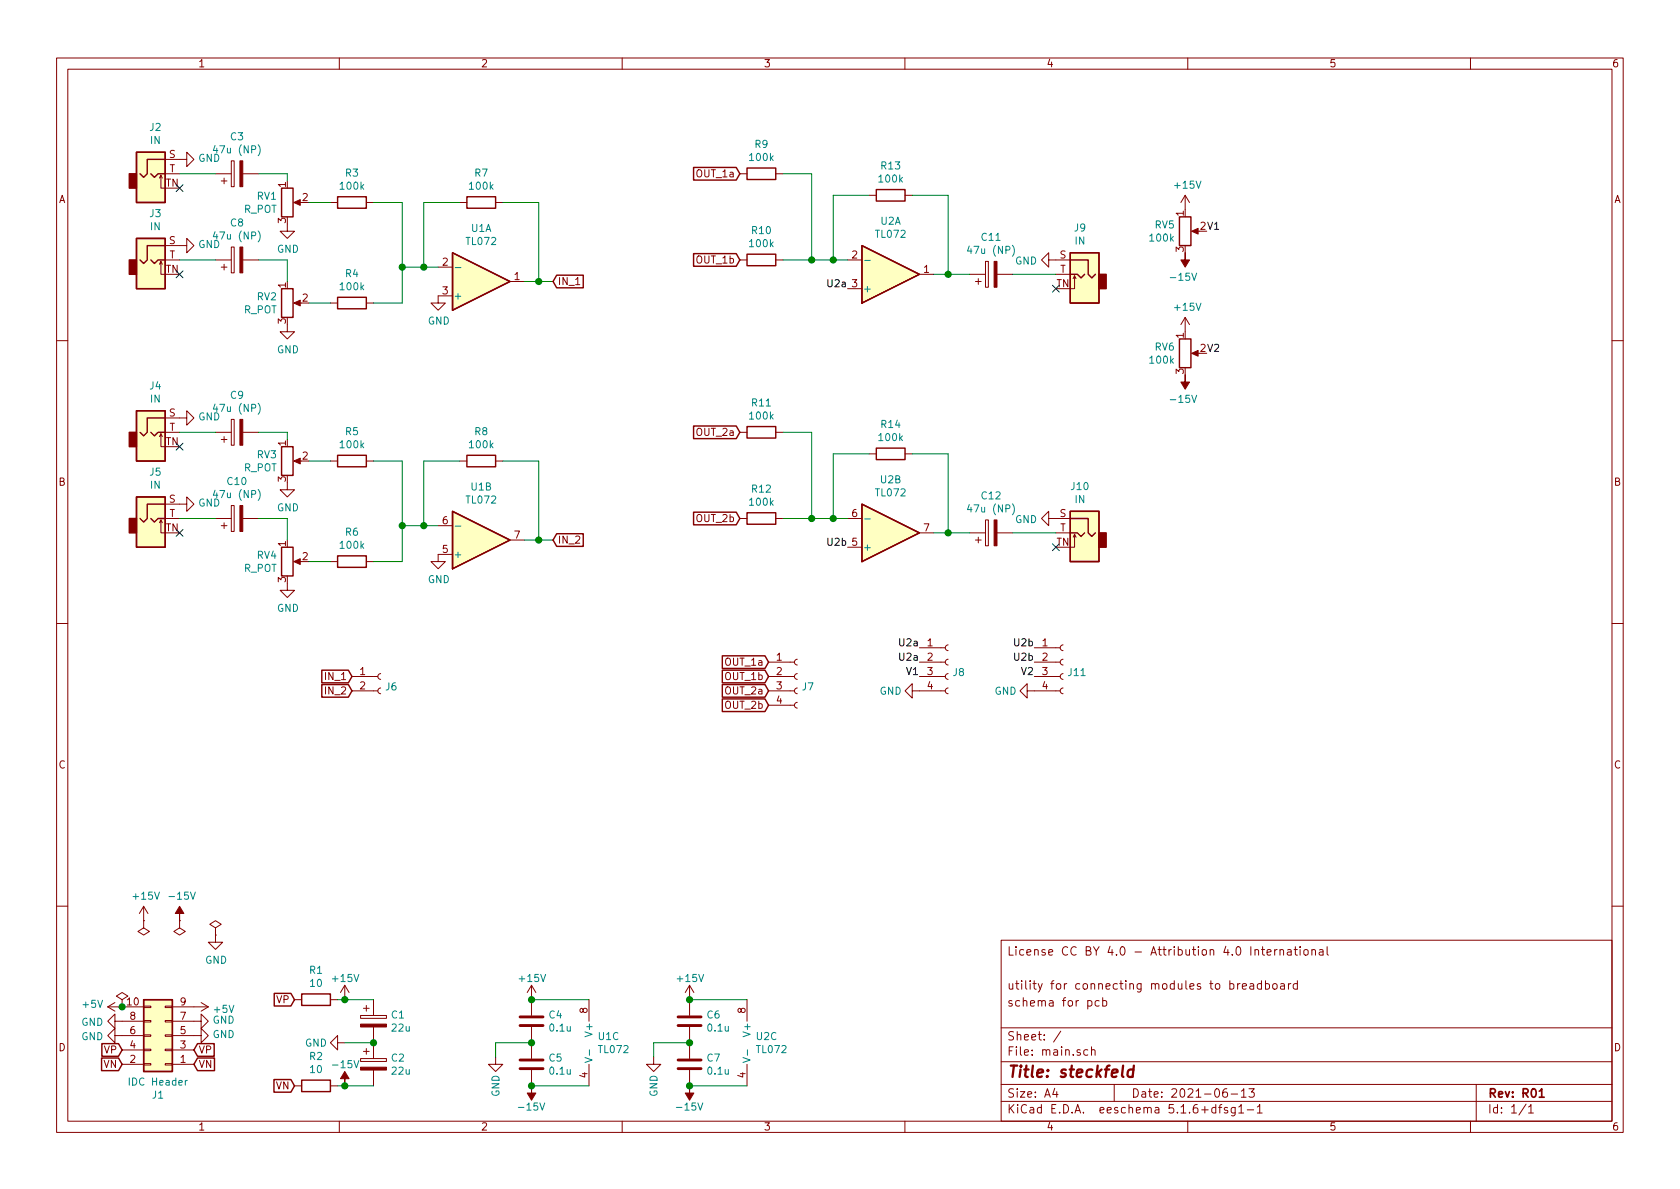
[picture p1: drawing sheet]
<svg xmlns="http://www.w3.org/2000/svg" width="297mm" height="210mm" viewBox="0 0 297 210" stroke-linecap="round" stroke-linejoin="round" font-family="sans-serif">
<g fill="none" stroke="#840000" stroke-width=".18">
<path d="M10 10.3h277v189.9h-277zM12 12.2h273v186.1h-273zM60 10.3v1.9M110 10.3v1.9M160 10.3v1.9M210 10.3v1.9M260 10.3v1.9M28.2 31.5l.2-.5v2.3h.8M28.4 31l.3 .5M29.2 28.2h3.8v-1.3l1.3 1.3-1.3 1.3v-1.3M29.2 30.7h2.5M38.1 30.7h2.8"/>
<path d="M39.1 32h1M39.6 31.5v1M40.9 28.4h.5v4.6h-.5zM42.9 30.7h2.8M50.8 39.6v1.3h1.3l-1.3 1.3-1.3-1.3h1.3M52.3 35.8h1M58.4 35.8h1.3M64.8 35.8h1.2M81.3 35.8h1.2M87.6 35.8h1.3M130.8 30.7h1.3M137.2 30.7h1.2"/>
<path d="M153.7 34.5h1.2M160 34.5h1.3M209.5 34.5v2.6M209.5 34.5l-.7 1.3M209.5 34.5l.8 1.3M28.2 46.7l.2-.5v2.3h.8M28.4 46.2l.3 .5M29.2 43.4h3.8v-1.2l1.3 1.2-1.3 1.3v-1.3M29.2 46h2.5M38.1 46h2.8M39.1 47.2h1M39.6 46.7v1"/>
<path d="M40.9 43.7h.5v4.6h-.5zM42.9 46h2.8M50.8 57.4v1.3h1.3l-1.3 1.2-1.3-1.2h1.3M52.3 53.6h1M58.4 53.6h1.3M64.8 53.6h1.2M77.5 47.2h2.5M80 52.3h-2.5v1.3h1.2l-1.2 1.3-1.3-1.3h1.3M90.2 49.8h2.5M130.8 46h1.3M137.2 46h1.2M149.9 46h2.5"/>
<path d="M149.9 51h2.5M162.6 48.5h2.5M171.4 48.5h2.8M172.5 49.8h1M173 49.3v1M174.2 46.2h.6v4.6h-.6zM176.3 48.5h2.8M185.4 46v-1.3l-1.3 1.3 1.3 1.2v-1.2h3.8M186.7 48.5h2.5M190 48.8l-.3 .5M190.2 49.3l-.2-.5v2.2h-.8M209.5 56.1l-.7 1.3"/>
<path d="M209.5 56.1v2.6M209.5 56.1l.8 1.3M211.1 40.9h1M10 60.2h2M28.2 77.2l.2-.5v2.3h.8M28.4 76.7l.3 .5M29.2 73.9h3.8v-1.3l1.3 1.3-1.3 1.3v-1.3M29.2 76.4h2.5M38.1 76.4h2.8M39.1 77.7h1M39.6 77.2v1M40.9 74.2h.5v4.5h-.5z"/>
<path d="M42.9 76.4h2.8M130.8 76.4h1.3M137.2 76.4h1.2M211.1 62.5h1M285 60.2h2M28.2 92.5l.2-.6v2.3h.8M28.4 91.9l.3 .6M29.2 89.1h3.8v-1.2l1.3 1.2-1.3 1.3v-1.3M29.2 91.7h2.5M38.1 91.7h2.8M39.1 93h1M39.6 92.5v1"/>
<path d="M40.9 89.4h.5v4.6h-.5zM42.9 91.7h2.8M50.8 85.3v1.3h1.3l-1.3 1.3-1.3-1.3h1.3M52.3 81.5h1M52.3 99.3h1M58.4 81.5h1.3M58.4 99.3h1.3M64.8 81.5h1.2M64.8 99.3h1.2M77.5 93h2.5M80 98h-2.5v1.3h1.2l-1.2 1.3-1.3-1.3h1.3M81.3 81.5h1.2"/>
<path d="M87.6 81.5h1.3M90.2 95.5h2.5M130.8 91.7h1.3M137.2 91.7h1.2M149.9 91.7h2.5M149.9 96.8h2.5M153.7 80.3h1.2M160 80.3h1.3M162.6 94.2h2.5M171.4 94.2h2.8M172.5 95.5h1M173 95v1"/>
<path d="M174.2 91.9h.6v4.6h-.6zM176.3 94.2h2.8M185.4 91.7v-1.3l-1.3 1.3 1.3 1.3v-1.3h3.8M186.7 94.2h2.5M190 94.5l-.3 .5M190.2 95l-.2-.5v2.3h-.8M10 110.3h2M50.8 103.1v1.3h1.3l-1.3 1.3-1.3-1.3h1.3M62.2 119.6h4.6M67.3 119.1l-.3 .1-.2 .4 .1 .3 .4 .2M135.9 119.6h4.6M135.9 117.1h4.6"/>
<path d="M141 119.1l-.3 .1-.2 .4 .1 .3 .4 .2M141 116.6l-.3 .1-.2 .3 .1 .4 .4 .2M162.6 119.6h4.5M162.6 117.1h4.5M162.6 114.5h4.5M167.6 119.1l-.3 .1-.2 .4 .1 .3 .4 .2M167.6 116.6l-.3 .1-.2 .3 .1 .4 .4 .2M167.6 114l-.3 .1-.2 .4 .1 .4 .4 .2M182.9 119.6h4.6M182.9 117.1h4.6M182.9 114.5h4.6M188 119.1l-.3 .1-.2 .4 .1 .3 .4 .2"/>
<path d="M188 116.6l-.3 .1-.2 .3 .1 .4 .4 .2M188 114l-.3 .1-.2 .4 .1 .4 .4 .2M285 110.3h2M62.2 122.2h4.6M67.3 121.7l-.3 .1-.2 .3 .1 .4 .4 .2M135.9 122.2h4.6M135.9 124.7h4.6M141 124.2l-.3 .1-.2 .3 .1 .4 .4 .2M141 121.7l-.3 .1-.2 .3 .1 .4 .4 .2M161.3 122.2v-1.3l-1.3 1.3 1.3 1.2v-1.2h5.8M167.6 121.7l-.3 .1-.2 .3 .1 .4 .4 .2M181.6 122.2v-1.3l-1.3 1.3 1.3 1.2v-1.2h5.9"/>
<path d="M188 121.7l-.3 .1-.2 .3 .1 .4 .4 .2M10 160.2h2M19 178h6.4M19 178l1.3 .8M20.3 177.3l-1.3 .7M21.6 176.8l1-.7-1-.6-1 .6 1 .7v1.2M21.6 178h.1M25.4 177.9h1.3v.3h-1.3zM25.4 162.8v1.3l1 .6-1 .6-1-.6 1-.6M25.4 162.8h.1M25.4 160.3l-.8 1.2M25.4 160.3v2.5"/>
<path d="M25.4 160.3l.8 1.2M29.2 177.9h1.3v.3h-1.3zM30.5 178h6.3M31.7 162.8v1.3l1.1 .6-1.1 .6-1-.6 1-.6M31.7 162.8h.1M35.6 177.3l1.2 .7M36.8 178l-1.2 .8M38.1 165.3v1.3h1.3l-1.3 1.3-1.3-1.3h1.3M38.1 164.1l1-.7-1-.6-1 .6 1 .7v1.2M38.1 165.3h.1M52.1 176.8h1.2M58.4 176.8h1.3"/>
<path d="M61 174.2l-.8 1.3M61 174.2v2.6M61 174.2l.7 1.3M63.8 179.6h4.5v.5h-4.5zM64.3 178.3h1M64.8 177.8v1M66 176.8v2.8M94 174.2l-.8 1.3M94 174.2v5.4M94 174.2l.7 1.3M104.1 176.8v3.8M121.9 174.2l-.7 1.3"/>
<path d="M121.9 174.2v5.4M121.9 174.2l.8 1.3M132.1 176.8v3.8M177 166.3h108v32h-108zM192.3 177l.5-.1 .3 .3-.1 .6-.2 .1-.5-.1M194.3 177l-.4-.1-.3 .3 .1 .6 .2 .1 .4-.1M195 177l.4-.1 .3 .3-.1 .6-.2 .1-.4-.1M195 176.4v1.5M219.3 173.9l-.4 .1-.1 .2M219.7 174.4l.7-.1-.1-.3-.4-.1-.2 .2v.7h.6M221 174h.6l.1 .9M221.7 174.3l-.5 .1a.29 .29 0 0 0-.3 .2 .29 .29 0 0 0 .3 .3l.5-.1"/>
<path d="M223 174l-.4-.1-.3 .3 .1 .6 .2 .1 .4-.1M223 173.4v1.5M223 167.9h.6M223.2 167.4v1.3l.4 .2M223.7 174l.5-.1 .3 .3-.1 .6-.2 .1-.5-.1M223.7 173.4v1.5M224 168.4l.7-.1v-.3l-.5-.1-.2 .2 .1 .7h.6M225.1 174.1l.2-.2 .4 .2v.7l-.2 .1-.4-.1zM225.4 167.9v1M225.8 167.9l-.4 .3M226.3 168l.2-.1 .4 .1v.9M226.3 167.9v1"/>
<path d="M226.4 174h.6l.1 .9M227.1 174.3l-.5 .1-.2 .2v.2l.2 .1 .5-.1M227.7 168h.5l.1 .9M227.8 173.9v1M228.2 173.9l-.3 .1-.1 .2M228.3 168.3h-.5l-.2 .2 .2 .4 .5-.1M228.8 167.9h.6M229 167.4v1.3l.4 .2M229.4 174l-.4-.1-.3 .3v.6l.3 .1 .4-.1M229.4 173.4v1.5M229.9 167.4v.2M229.9 167.9v1"/>
<path d="M230.6 168l.2-.1 .4 .1v.8l-.2 .1-.4-.1zM232 168l.2-.1 .3 .1 .1 .9M232 167.9v1M233.3 168h.6v.9M233.9 168.3h-.4l-.3 .2 .3 .4 .4-.1M234.6 167.4v1.3l.3 .2M285 160.2h2M20.3 183.1v-1.2l-1.3 1.2 1.3 1.3v-1.3h5.1M20.3 180.6v-1.3l-1.3 1.3 1.3 1.3v-1.3h5.1M21.6 188.2h3.8M21.6 185.7h3.8M25.4 180.5h1.3v.2h-1.3z"/>
<path d="M25.4 185.5h1.3v.3h-1.3zM25.4 188.1h1.3v.2h-1.3zM25.4 183h1.3v.3h-1.3zM29.2 180.5h1.3v.2h-1.3zM29.2 185.5h1.3v.3h-1.3zM29.2 188.1h1.3v.2h-1.3zM29.2 183h1.3v.3h-1.3zM30.5 180.6h5.1v-1.3l1.2 1.3-1.2 1.3v-1.3M30.5 183.1h5.1v-1.2l1.2 1.2-1.2 1.3v-1.3M30.5 188.2h3.8M30.5 185.7h3.8M52.1 192h1.2"/>
<path d="M58.4 192h1.3M59.7 184.4v-1.3l-1.3 1.3 1.3 1.3v-1.3h1.3M60 198.3v1.9M63.8 187.2h4.5v.5h-4.5zM64.3 185.9h1M64.8 185.4v1M66 181.6v5.6M66 189.2v2.8M87.6 186.9v1.3h1.3l-1.3 1.3-1.2-1.3h1.2M94 181.6v5.6M94 189.2v2.8M104.1 188.2v3.8"/>
<path d="M110 198.3v1.9M115.6 186.9v1.3h1.2l-1.2 1.3-1.3-1.3h1.3M121.9 181.6v5.6M121.9 189.2v2.8M132.1 188.2v3.8M160 198.3v1.9M177 194.8h108M177 191.8h108M177 187.8h108M177 181.8h108M186.5 192.5l-.4 1h1M186.8 193v1"/>
<path d="M187.6 182.3l-1.3 2M192.3 185.7l-.4-.1-.3 .3 .1 .6 .2 .1 .4-.1M193 185.7l.2-.1 .3 .1 .1 .9M193 185.1v1.5M197 191.8v3M210 198.3v1.9M215 195.9l-.5-.1-.3 .3 .1 .6 .2 .1 .5-.1M215 195.3v1.5M215.5 195.8h.5M216 195.3l-.3 .2v1.3M216.9 192.5a.62 .62 0 0 0-.7 .7l.1 .7 .2 .1 .5-.1v-.5l-.1-.2-.4-.1-.3 .3M217 195.9l-.3-.1-.2 .2v.3l.5 .1v.3h-.5"/>
<path d="M217.7 193.5h1.1M218.4 195.8v1.2l-.3 .3h-.3M218.4 195.9l-.4-.1-.3 .3 .1 .6h.6M219 195.8l.5-.5v1.5M219 196.8h.9M219.5 193l.4-.5v1.5M219.5 194h.8M220.5 196.3h1.2M220.8 192.5h1l-.5 .6 .4 .1v.7l-.2 .1-.7-.1M222.3 195.8l.4-.5v1.5M222.3 196.8h.9M260 198.3v1.9"/>
<path d="M261 191.8v6.5M269.8 195.2l-1.2 2M270.3 195.8l.4-.5v1.5M270.3 196.8h.8"/>
</g>
<path d="M272.2 193l.4-.5v1.5M272.2 194h.8" fill="none" stroke="#840000" stroke-width=".3"/>
<path d="M200.4 189.2a.68 .68 0 0 0-1 .3l-.1 .6 .2 .2 .2 .1 .6-.1M200.5 188.4l-.2 2" fill="none" stroke="#840000" stroke-width=".41"/>
<g fill="#ffffc2" stroke="#ffffc2" stroke-width=".18">
<path d="M24.1 87.9h5.1v8.9h-5.1z"/>
<path d="M24.1 72.6h5.1v8.9h-5.1z"/>
<path d="M189.2 44.7h5.1v8.9h-5.1z"/>
<path d="M152.4 43.4l10.2 5.1-10.2 5.1z"/>
<path d="M80 44.7l10.2 5.1-10.2 5.1z"/>
<path d="M24.1 42.2h5.1v8.8h-5.1z"/>
<path d="M80 90.4l10.2 5.1-10.2 5.1z"/>
<path d="M152.4 89.1l10.2 5.1-10.2 5.1z"/>
<path d="M189.2 90.4h5.1v8.9h-5.1z"/>
<path d="M24.1 26.9h5.1v8.9h-5.1z"/>
<path d="M25.4 176.8h5.1v12.7h-5.1z"/>
</g>
<g fill="none" stroke="#840000" stroke-width=".25">
<path d="M24.1 26.9h5.1v8.9h-5.1zM26.7 30.7l.6 .7 .6-.7h1.3M29.2 28.2h-3.2v2.5l-.6 .7-.6-.7M49.8 33.3h2v5h-2zM59.7 34.8h5.1v2h-5.1zM82.5 34.8h5.1v2h-5.1zM122.6 29.6h7.6l.6 1.1-.6 1.1h-7.6zM132.1 29.7h5.1v2h-5.1zM154.9 33.5h5.1v2.1h-5.1zM208.5 38.3h2.1v5.1h-2.1zM24.1 42.2h5.1v8.8h-5.1zM26.7 46l.6 .6 .6-.6h1.3"/>
<path d="M29.2 43.4h-3.2v2.6l-.6 .6-.6-.6M49.8 51h2v5.1h-2zM59.7 52.6h5.1v2h-5.1zM80 44.7l10.2 5.1-10.2 5.1zM98.4 48.7h4.7v2.2h-4.7l-.6-1.1zM122.6 44.9h7.6l.6 1.1-.6 1.1h-7.6zM132.1 45h5.1v2h-5.1zM152.4 43.4l10.2 5.1-10.2 5.1zM189.2 44.7h5.1v8.9h-5.1zM189.2 48.5h1.3l.6 .6 .7-.6M189.2 46h3.2v2.5l.6 .6 .7-.6M208.5 59.9h2.1v5.1h-2.1z"/>
<path d="M24.1 72.6h5.1v8.9h-5.1zM26.7 76.4l.6 .7 .6-.7h1.3M29.2 73.9h-3.2v2.5l-.6 .7-.6-.7M49.8 79h2v5.1h-2zM122.6 75.3h7.6l.6 1.1-.6 1.2h-7.6zM132.1 75.4h5.1v2.1h-5.1zM154.9 79.2h5.1v2.1h-5.1zM24.1 87.9h5.1v8.9h-5.1zM26.7 91.7l.6 .6 .6-.6h1.3M29.2 89.1h-3.2v2.6l-.6 .6-.6-.6M49.8 96.8h2v5h-2zM59.7 98.3h5.1v2h-5.1z"/>
<path d="M59.7 80.5h5.1v2h-5.1zM80 90.4l10.2 5.1-10.2 5.1zM82.5 80.5h5.1v2h-5.1zM98.4 94.4h4.7v2.2h-4.7l-.6-1.1zM122.6 90.6h7.6l.6 1.1-.6 1.1h-7.6zM132.1 90.7h5.1v2h-5.1zM152.4 89.1l10.2 5.1-10.2 5.1zM189.2 90.4h5.1v8.9h-5.1zM189.2 94.2h1.3l.6 .7 .7-.7M189.2 91.7h3.2v2.5l.6 .7 .7-.7M56.9 118.5h4.7l.6 1.1-.6 1.1h-4.7zM127.7 118.5h7.6l.6 1.1-.6 1.1h-7.6z"/>
<path d="M127.7 116h7.6l.6 1.1-.6 1.1h-7.6zM56.9 121.1h4.7l.6 1.1-.6 1.1h-4.7zM127.7 123.6h7.6l.6 1.1-.6 1.1h-7.6zM127.7 121.1h7.6l.6 1.1-.6 1.1h-7.6zM25.4 176.8h5.1v12.7h-5.1zM48.5 175.7h2.9l.7 1.1-.7 1.1h-2.9zM53.3 175.8h5.1v2h-5.1zM18 187.1h3l.6 1.1-.6 1.1h-3zM18 184.6h3l.6 1.1-.6 1.1h-3zM34.9 187.1h3v2.2h-3l-.6-1.1zM34.9 184.6h3v2.2h-3l-.6-1.1zM48.4 190.9h3l.7 1.1-.7 1.1h-3z"/>
<path d="M53.3 191h5.1v2h-5.1z"/>
</g>
<g fill="#840000" stroke="#840000" stroke-width=".25">
<path d="M22.9 91.7h1.2v2.5h-1.2z"/>
<path d="M22.9 76.4h1.2v2.6h-1.2z"/>
<path d="M194.3 48.5h1.3v2.5h-1.3z"/>
<path d="M22.9 46h1.2v2.5h-1.2z"/>
<path d="M194.3 94.2h1.3v2.6h-1.3z"/>
<path d="M22.9 30.7h1.2v2.6h-1.2z"/>
</g>
<g fill="#840000" stroke="#840000" stroke-width=".18">
<path d="M63.8 181.1h4.5v.5h-4.5z"/>
<path d="M31.7 160.3l.8 1.2h-.8v1.3v-1.3h-.7z"/>
<path d="M51.9 81.5l1.2-.5v1z"/>
<path d="M51.9 53.6l1.2-.5v1z"/>
<path d="M51.9 35.8l1.2-.5v1z"/>
<path d="M209.5 66.3v1.3h.8l-.8 1.2-.7-1.2h.7z"/>
<path d="M210.7 62.5l1.1-.5v1z"/>
<path d="M209.5 44.7v1.3h.8l-.8 1.2-.7-1.2h.7z"/>
<path d="M210.7 40.9l1.1-.5v1z"/>
<path d="M63.8 188.7h4.5v.5h-4.5z"/>
<path d="M51.9 99.3l1.2-.5v1z"/>
<path d="M42.4 89.4h.5v4.6h-.5z"/>
<path d="M121.9 192v1.3h.8l-.8 1.3-.7-1.3h.7z"/>
<path d="M94 192v1.3h.7l-.7 1.3-.8-1.3h.8z"/>
<path d="M42.4 28.4h.5v4.6h-.5z"/>
<path d="M175.8 46.2h.5v4.6h-.5z"/>
<path d="M175.8 91.9h.5v4.6h-.5z"/>
<path d="M42.4 43.7h.5v4.6h-.5z"/>
<path d="M61 189.5l.7 1.2h-.7v1.3v-1.3h-.8z"/>
<path d="M42.4 74.2h.5v4.5h-.5z"/>
</g>
<g fill="none" stroke="#008484" stroke-width=".18">
<path d="M38 25.7l-.3 .9h.8M45.6 25.6a1.47 1.47 0 0 1 0 1.9M38 41l-.3 .9h.8M45.6 40.8a1.47 1.47 0 0 1 0 2M80.5 47.3h1M152.9 46h1M171.4 43.5l-.3 .9h.8M179 43.4a1.47 1.47 0 0 1 0 1.9M38 71.4l-.3 .9h.8M45.6 71.3a1.47 1.47 0 0 1 0 1.9M38 86.7l-.3 .9h.8M45.6 86.6a1.47 1.47 0 0 1 0 1.9"/>
<path d="M80.5 93h1M152.9 91.8h1M171.4 89.2l-.3 .9h.8M179 89.1a1.47 1.47 0 0 1 0 1.9M33.1 191.1l-.3 .2M103.4 187l1.3 .4-1.3 .5M104.2 185.6v1M131.4 187l1.2 .4-1.2 .5M132.2 185.6v1"/>
</g>
<path d="M91.9 179.8h4.1M119.9 179.8h4.1M91.9 181.4h4.1M91.9 189h4.1M91.9 187.4h4.1M119.9 181.4h4.1M119.9 189h4.1M119.9 187.4h4.1" fill="none" stroke="#840000" stroke-width=".51"/>
<g fill="none" stroke="#008400" stroke-width=".18">
<path d="M31.7 30.7h6.4M45.7 30.7h5.1v1.3M54.6 35.8h3.8M66 35.8h5.1v17.8h-5.1M81.3 35.8h-6.4v11.4M88.9 35.8h6.3v14M138.4 30.7h5.1v15.3M153.7 34.5h-6.4v11.5M161.3 34.5h6.3v14M31.7 46h6.4M45.7 46h5.1v3.8M54.6 53.6h3.8"/>
<path d="M71.1 47.2h6.4M92.7 49.8h5.1M138.4 46h11.5M165.1 48.5h6.3M179.1 48.5h7.6M31.7 76.4h6.4M45.7 76.4h5.1v1.3M138.4 76.4h5.1v15.3M31.7 91.7h6.4M45.7 91.7h5.1v3.8M54.6 81.5h3.8M54.6 99.3h3.8"/>
<path d="M66 81.5h5.1v17.8h-5.1M71.1 93h6.4M81.3 81.5h-6.4v11.5M88.9 81.5h6.3v14M92.7 95.5h5.1M138.4 91.7h11.5M153.7 80.3h-6.4v11.4M161.3 80.3h6.3v13.9M165.1 94.2h6.3M179.1 94.2h7.6M59.7 176.8h6.3M94 176.8h10.1"/>
<path d="M121.9 176.8h10.2M59.7 192h6.3M61 184.4h5M94 184.4h-6.4v2.5M94 192h10.1M121.9 184.4h-6.3v2.5M121.9 192h10.2"/>
</g>
<g fill="#008400" stroke="#008400" stroke-width=".25">
<circle cx="121.9" cy="192" r=".51"/>
<circle cx="143.5" cy="91.7" r=".51"/>
<circle cx="66" cy="184.4" r=".51"/>
<circle cx="21.6" cy="178" r=".51"/>
<circle cx="61" cy="176.8" r=".51"/>
<circle cx="61" cy="192" r=".51"/>
<circle cx="71.1" cy="93" r=".51"/>
<circle cx="167.6" cy="94.2" r=".51"/>
<circle cx="167.6" cy="48.5" r=".51"/>
<circle cx="147.3" cy="91.7" r=".51"/>
<circle cx="121.9" cy="176.8" r=".51"/>
<circle cx="121.9" cy="184.4" r=".51"/>
<circle cx="94" cy="184.4" r=".51"/>
<circle cx="94" cy="176.8" r=".51"/>
<circle cx="94" cy="192" r=".51"/>
<circle cx="71.1" cy="47.2" r=".51"/>
<circle cx="74.9" cy="47.2" r=".51"/>
<circle cx="74.9" cy="93" r=".51"/>
<circle cx="95.3" cy="95.5" r=".51"/>
<circle cx="147.3" cy="46" r=".51"/>
<circle cx="143.5" cy="46" r=".51"/>
<circle cx="95.3" cy="49.8" r=".51"/>
</g>
<path d="M31.1 32.7l1.3 1.2M32.4 32.7l-1.3 1.2M31.1 47.9l1.3 1.2M32.4 47.9l-1.3 1.2M186.1 50.4l1.2 1.3M187.3 50.4l-1.2 1.3M31.1 78.4l1.3 1.2M32.4 78.4l-1.3 1.2M31.1 93.6l1.3 1.2M32.4 93.6l-1.3 1.2M186.1 96.2l1.2 1.2M187.3 96.2l-1.2 1.2" fill="none" stroke="#000084" stroke-width=".18"/>
<text font-size="2.8" fill="#840000" x="178" y="190.5">Title: steckfeld</text>
<g font-size="2.1" fill="#840000">
<text x="178" y="169">License CC BY 4.0 - Attribution 4.0 International</text>
<text x="178" y="178">schema for pcb</text>
<text x="178" y="175">utility for connecting modules to breadboard</text>
<text x="178" y="184">Sheet: /</text>
<text x="178" y="186.7">File: main.sch</text>
<text x="178" y="196.9">KiCad E.D.A. eeschema 5.1.6+dfsg1-1</text>
<text x="178" y="194.1">Size: A4</text>
<text x="200" y="194.1">Date: 2021-06-13</text>
<text x="263" y="194.1">Rev: R01</text>
<text x="263" y="196.9">Id: 1/1</text>
</g>
<g font-size="1.8" fill="#840000">
<text x="35" y="11.9">1</text>
<text x="85" y="11.9">2</text>
<text x="135" y="11.9">3</text>
<text x="185" y="11.9">4</text>
<text x="235" y="11.9">5</text>
<text x="285" y="11.9">6</text>
<text x="29.9" y="27.9">S</text>
<text x="10.4" y="35.9">A</text>
<text x="29.3" y="33">TN</text>
<text x="29.9" y="30.5">T</text>
<text x="50.5" y="33.1" transform="rotate(-90 50.5 33.1)">1</text>
<text x="53.5" y="35.6">2</text>
<text x="123.3" y="31.4">OUT_1a</text>
<text x="285.4" y="35.9">A</text>
<text x="50.5" y="39.5" transform="rotate(-90 50.5 39.5)">3</text>
<text x="209.3" y="38.2" transform="rotate(-90 209.3 38.2)">1</text>
<text x="29.9" y="43.2">S</text>
<text x="29.9" y="45.7">T</text>
<text x="78.3" y="47">2</text>
<text x="123.2" y="46.6">OUT_1b</text>
<text x="150.6" y="45.7">2</text>
<text x="187.4" y="45.7">S</text>
<text x="209.3" y="44.5" transform="rotate(-90 209.3 44.5)">3</text>
<text x="29.3" y="48.3">TN</text>
<text x="50.5" y="50.9" transform="rotate(-90 50.5 50.9)">1</text>
<text x="53.5" y="53.3">2</text>
<text x="78.3" y="52.1">3</text>
<text x="91" y="49.5">1</text>
<text x="98.6" y="50.4">IN_1</text>
<text x="163.3" y="48.3">1</text>
<text x="186.8" y="50.8">TN</text>
<text x="187.4" y="48.3">T</text>
<text x="50.5" y="57.2" transform="rotate(-90 50.5 57.2)">3</text>
<text x="209.3" y="59.8" transform="rotate(-90 209.3 59.8)">1</text>
<text x="209.3" y="66.1" transform="rotate(-90 209.3 66.1)">3</text>
<text x="29.9" y="73.7">S</text>
<text x="29.9" y="76.2">T</text>
<text x="123.3" y="77.1">OUT_2a</text>
<text x="29.3" y="78.7">TN</text>
<text x="50.5" y="78.8" transform="rotate(-90 50.5 78.8)">1</text>
<text x="53.5" y="81.3">2</text>
<text x="10.4" y="85.9">B</text>
<text x="29.9" y="88.9">S</text>
<text x="50.5" y="85.2" transform="rotate(-90 50.5 85.2)">3</text>
<text x="285.4" y="85.9">B</text>
<text x="29.3" y="94">TN</text>
<text x="29.9" y="91.4">T</text>
<text x="78.3" y="92.7">6</text>
<text x="91" y="95.2">7</text>
<text x="123.2" y="92.3">OUT_2b</text>
<text x="150.6" y="91.4">6</text>
<text x="163.3" y="94">7</text>
<text x="187.4" y="91.4">S</text>
<text x="187.4" y="94">T</text>
<text x="50.5" y="96.6" transform="rotate(-90 50.5 96.6)">1</text>
<text x="53.5" y="99.1">2</text>
<text x="78.3" y="97.8">5</text>
<text x="98.6" y="96.1">IN_2</text>
<text x="186.8" y="96.5">TN</text>
<text x="50.5" y="103" transform="rotate(-90 50.5 103)">3</text>
<text x="63.7" y="119.4">1</text>
<text x="128.4" y="117.7">OUT_1a</text>
<text x="137.3" y="116.8">1</text>
<text x="137.3" y="119.4">2</text>
<text x="164" y="114.3">1</text>
<text x="164" y="116.8">2</text>
<text x="164" y="119.4">3</text>
<text x="184.3" y="114.3">1</text>
<text x="184.3" y="116.8">2</text>
<text x="184.3" y="119.4">3</text>
<text x="57.7" y="122.8">IN_2</text>
<text x="57.7" y="120.3">IN_1</text>
<text x="63.7" y="121.9">2</text>
<text x="128.3" y="125.3">OUT_2b</text>
<text x="128.3" y="120.3">OUT_1b</text>
<text x="128.4" y="122.8">OUT_2a</text>
<text x="137.3" y="121.9">3</text>
<text x="137.3" y="124.5">4</text>
<text x="164" y="121.9">4</text>
<text x="184.3" y="121.9">4</text>
<text x="10.4" y="135.9">C</text>
<text x="285.4" y="135.9">C</text>
<text x="22.5" y="177.8">10</text>
<text x="31.9" y="177.8">9</text>
<text x="48.9" y="177.4">VP</text>
<text x="103.9" y="179.2" transform="rotate(-90 103.9 179.2)">8</text>
<text x="131.8" y="179.2" transform="rotate(-90 131.8 179.2)">8</text>
<text x="10.4" y="185.9">D</text>
<text x="23" y="185.4">4</text>
<text x="23" y="182.9">6</text>
<text x="23" y="180.3">8</text>
<text x="31.9" y="185.4">3</text>
<text x="31.9" y="182.9">5</text>
<text x="31.9" y="180.3">7</text>
<text x="285.4" y="185.9">D</text>
<text x="18.3" y="188.8">VN</text>
<text x="18.4" y="186.3">VP</text>
<text x="23" y="188">2</text>
<text x="31.9" y="188">1</text>
<text x="35.1" y="188.8">VN</text>
<text x="35.1" y="186.3">VP</text>
<text x="103.9" y="190.6" transform="rotate(-90 103.9 190.6)">4</text>
<text x="131.8" y="190.6" transform="rotate(-90 131.8 190.6)">4</text>
<text x="48.8" y="192.7">VN</text>
<text x="35" y="199.9">1</text>
<text x="85" y="199.9">2</text>
<text x="135" y="199.9">3</text>
<text x="185" y="199.9">4</text>
<text x="235" y="199.9">5</text>
<text x="285" y="199.9">6</text>
</g>
<g font-size="1.8" fill="#008484">
<text x="26.5" y="23.2">J2</text>
<text x="26.6" y="25.5">IN</text>
<text x="35.1" y="28.6">GND</text>
<text x="38.3" y="27.1">47u (NP)</text>
<text x="40.8" y="24.8">C3</text>
<text x="132.7" y="28.5">100k</text>
<text x="133.5" y="26.2">R9</text>
<text x="155.9" y="30">R13</text>
<text x="45.5" y="35.3">RV1</text>
<text x="60.3" y="33.5">100k</text>
<text x="61.1" y="31.2">R3</text>
<text x="83.1" y="33.5">100k</text>
<text x="84" y="31.2">R7</text>
<text x="155.5" y="32.3">100k</text>
<text x="207.8" y="33.4">+15V</text>
<text x="26.5" y="38.4">J3</text>
<text x="26.6" y="40.7">IN</text>
<text x="40.8" y="40.1">C8</text>
<text x="43.1" y="37.6">R_POT</text>
<text x="83.3" y="41">U1A</text>
<text x="133" y="41.4">R10</text>
<text x="155.7" y="39.7">U2A</text>
<text x="190" y="40.9">J9</text>
<text x="204.2" y="40.4">RV5</text>
<text x="35.1" y="43.9">GND</text>
<text x="38.3" y="42.4">47u (NP)</text>
<text x="49" y="44.7">GND</text>
<text x="82.5" y="43.3">TL072</text>
<text x="132.7" y="43.7">100k</text>
<text x="154.9" y="42.1">TL072</text>
<text x="171.7" y="44.9">47u (NP)</text>
<text x="173.6" y="42.6">C11</text>
<text x="179.5" y="46.8">GND</text>
<text x="190.1" y="43.3">IN</text>
<text x="203.4" y="42.7">100k</text>
<text x="45.5" y="53.1">RV2</text>
<text x="60.3" y="51.3">100k</text>
<text x="61.1" y="49">R4</text>
<text x="80.1" y="53">+</text>
<text x="152.5" y="51.7">+</text>
<text x="207.3" y="49.7">-15V</text>
<text x="43.1" y="55.4">R_POT</text>
<text x="75.6" y="57.4">GND</text>
<text x="207.8" y="55">+15V</text>
<text x="49" y="62.5">GND</text>
<text x="203.4" y="64.3">100k</text>
<text x="204.2" y="62">RV6</text>
<text x="26.5" y="68.9">J4</text>
<text x="26.6" y="71.2">IN</text>
<text x="40.8" y="70.5">C9</text>
<text x="133" y="71.9">R11</text>
<text x="207.3" y="71.2">-15V</text>
<text x="35.1" y="74.3">GND</text>
<text x="38.3" y="72.8">47u (NP)</text>
<text x="61.1" y="77">R5</text>
<text x="84" y="77">R8</text>
<text x="132.7" y="74.2">100k</text>
<text x="155.5" y="78">100k</text>
<text x="155.9" y="75.7">R14</text>
<text x="43.1" y="83.4">R_POT</text>
<text x="45.5" y="81">RV3</text>
<text x="60.3" y="79.3">100k</text>
<text x="83.1" y="79.3">100k</text>
<text x="26.5" y="84.1">J5</text>
<text x="26.6" y="86.4">IN</text>
<text x="35.1" y="89.6">GND</text>
<text x="38.3" y="88.1">47u (NP)</text>
<text x="40.3" y="85.8">C10</text>
<text x="82.5" y="89">TL072</text>
<text x="83.3" y="86.7">U1B</text>
<text x="132.7" y="89.4">100k</text>
<text x="133" y="87.1">R12</text>
<text x="154.9" y="87.8">TL072</text>
<text x="155.7" y="85.5">U2B</text>
<text x="173.6" y="88.3">C12</text>
<text x="189.5" y="86.7">J10</text>
<text x="190.1" y="89">IN</text>
<text x="49" y="90.4">GND</text>
<text x="61.1" y="94.7">R6</text>
<text x="171.7" y="90.6">47u (NP)</text>
<text x="179.5" y="92.5">GND</text>
<text x="43.1" y="101.1">R_POT</text>
<text x="45.5" y="98.8">RV4</text>
<text x="60.3" y="97">100k</text>
<text x="80.1" y="98.7">+</text>
<text x="152.5" y="97.4">+</text>
<text x="75.6" y="103.1">GND</text>
<text x="49" y="108.2">GND</text>
<text x="168.6" y="119.6">J8</text>
<text x="189" y="119.6">J11</text>
<text x="68.2" y="122.1">J6</text>
<text x="141.9" y="122.1">J7</text>
<text x="155.5" y="122.9">GND</text>
<text x="175.8" y="122.9">GND</text>
<text x="23.7" y="159.1">+15V</text>
<text x="30.3" y="159.1">-15V</text>
<text x="36.3" y="170.4">GND</text>
<text x="54.8" y="172.2">R1</text>
<text x="59" y="173.7">+15V</text>
<text x="92" y="173.7">+15V</text>
<text x="119.9" y="173.7">+15V</text>
<text x="14.7" y="178.2">+5V</text>
<text x="37.9" y="179.1">+5V</text>
<text x="54.9" y="174.5">10</text>
<text x="14.4" y="183.9">GND</text>
<text x="14.4" y="181.4">GND</text>
<text x="37.6" y="181">GND</text>
<text x="37.6" y="183.6">GND</text>
<text x="53.9" y="185.1">GND</text>
<text x="69.2" y="180.1">C1</text>
<text x="69.4" y="182.4">22u</text>
<text x="97.1" y="180.1">C4</text>
<text x="97.3" y="182.4">0.1u</text>
<text x="104.8" y="182.9" transform="rotate(-90 104.8 182.9)">V+</text>
<text x="105.8" y="183.9">U1C</text>
<text x="125" y="180.1">C6</text>
<text x="125.2" y="182.4">0.1u</text>
<text x="132.7" y="182.9" transform="rotate(-90 132.7 182.9)">V+</text>
<text x="133.8" y="183.9">U2C</text>
<text x="23.2" y="192">IDC Header</text>
<text x="54.8" y="187.4">R2</text>
<text x="54.9" y="189.8">10</text>
<text x="59.2" y="188.9">-15V</text>
<text x="69.2" y="187.7">C2</text>
<text x="69.4" y="190">22u</text>
<text x="97.1" y="187.7">C5</text>
<text x="97.3" y="190">0.1u</text>
<text x="105.9" y="186.2">TL072</text>
<text x="125" y="187.7">C7</text>
<text x="125.2" y="190">0.1u</text>
<text x="133.9" y="186.2">TL072</text>
<text x="27" y="194.3">J1</text>
<text x="88.3" y="194" transform="rotate(-90 88.3 194)">GND</text>
<text x="92" y="196.4">-15V</text>
<text x="116.3" y="194" transform="rotate(-90 116.3 194)">GND</text>
<text x="120" y="196.4">-15V</text>
</g>
<g font-size="1.8">
<text x="212.2" y="40.6">2V1</text>
<text x="146.6" y="50.8">U2a 3</text>
<text x="212.2" y="62.2">2V2</text>
<text x="146.5" y="96.5">U2b 5</text>
<text x="159.3" y="114.3">U2a</text>
<text x="159.3" y="116.8">U2a</text>
<text x="160.4" y="119.4">V1</text>
<text x="179.5" y="114.3">U2b</text>
<text x="179.5" y="116.8">U2b</text>
<text x="180.7" y="119.4">V2</text>
</g>
</svg>
